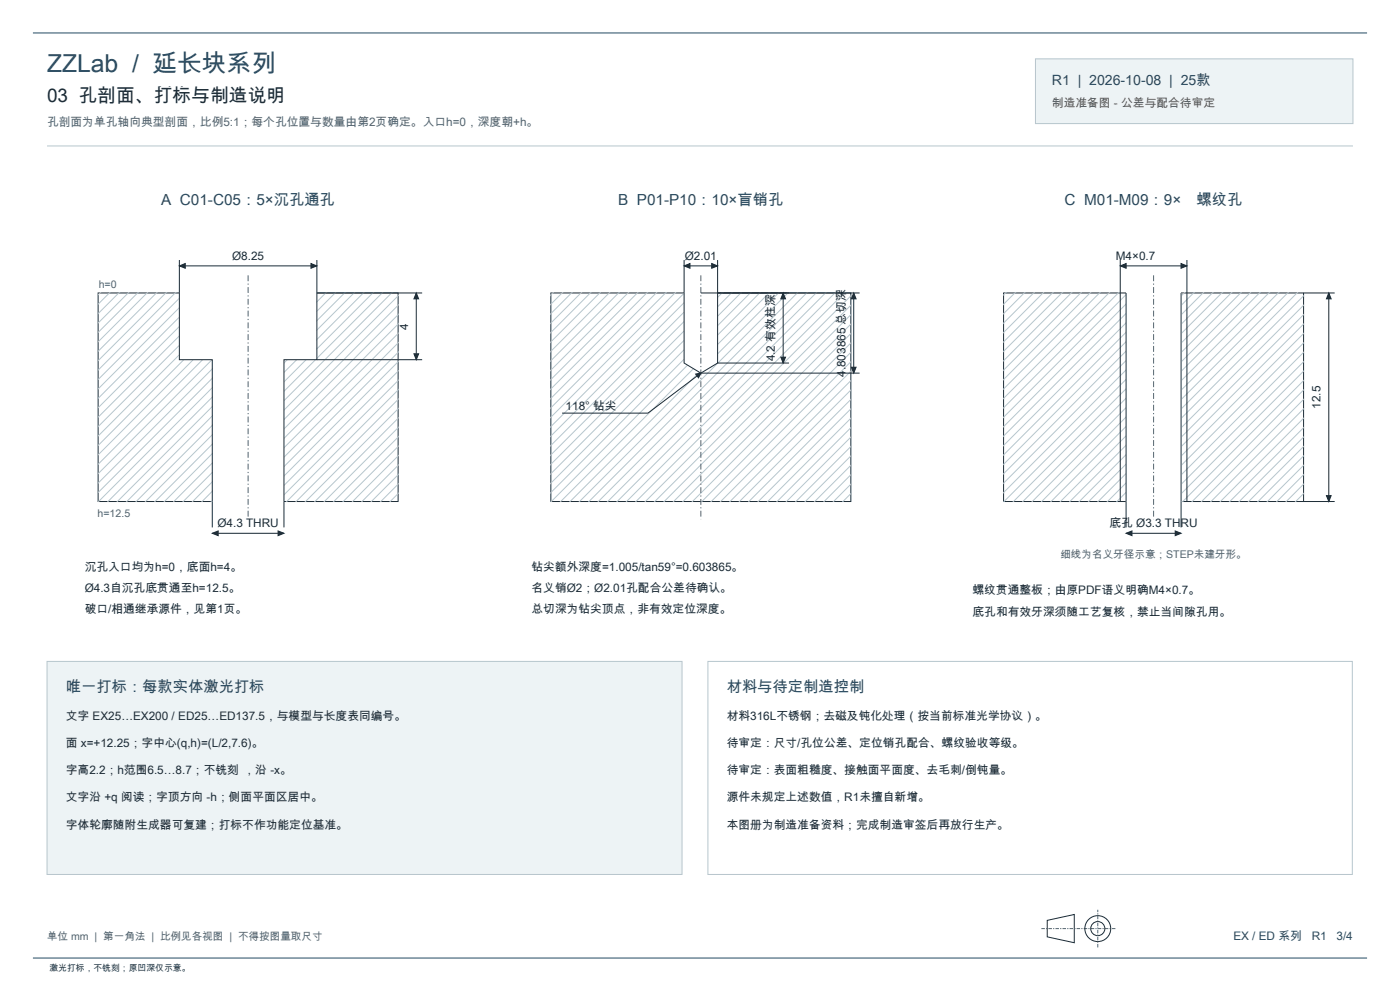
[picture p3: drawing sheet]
<svg xmlns="http://www.w3.org/2000/svg" width="420mm" height="297mm" viewBox="0 0 420 297" stroke-linecap="round" stroke-linejoin="round" font-family="sans-serif">
<path d="M9.9 9.9h400.2M9.9 287.1h400.2" fill="none" stroke="#244a63" stroke-width=".3"/>
<path d="M310.6 17.6h95.3v19.4h-95.3z" fill-rule="evenodd" fill="#edf3f5" stroke="#b6c6cd" stroke-width=".3"/>
<g fill="none" stroke="#b6c6cd" stroke-width=".3">
<path d="M14.1 43.7h391.8M30 87.8l-.6 .6M32.9 87.8l-3.5 3.4M35.7 87.8l-6.3 6.2M38.5 87.8l-9.1 9.1M41.3 87.8l-11.9 11.9M44.1 87.8l-14.7 14.7M47 87.8l-17.6 17.5M49.8 87.8l-20.4 20.4M52.6 87.8l-23.2 23.2M55.4 87.8l-26 26M58.3 87.8l-28.9 28.8"/>
<path d="M61.1 87.8l-31.7 31.6M63.9 87.8l-34.5 34.5M66.7 87.8l-37.3 37.3M69.5 87.8l-40.1 40.1M72.4 87.8l-43 42.9M75.2 87.8l-45.8 45.8M78 87.8l-48.6 48.6M80.8 87.8l-51.4 51.4M83.7 87.8l-54.3 54.2M86.5 87.8l-57.1 57M89.3 87.8l-59.9 59.9M92.1 87.8l-62.6 62.6"/>
<path d="M94.9 87.8l-62.6 62.6M97.8 87.8l-62.6 62.6M100.6 87.8l-62.6 62.6M103.4 87.8l-62.6 62.6M106.2 87.8l-62.6 62.6M109.1 87.8l-62.6 62.6M111.9 87.8l-62.6 62.6M114.7 87.8l-62.6 62.6M117.5 87.8l-62.6 62.6M119.5 88.6l-61.8 61.8M119.5 91.4l-58.9 59M119.5 94.3l-56.1 56.1"/>
<path d="M119.5 97.1l-53.3 53.3M119.5 99.9l-50.5 50.5M119.5 102.7l-47.6 47.7M119.5 105.5l-44.8 44.9M119.5 108.4l-42 42M119.5 111.2l-39.2 39.2M119.5 116.8l-33.5 33.6M119.5 114l-36.4 36.4M119.5 119.7l-30.7 30.7M119.5 122.5l-27.9 27.9M119.5 125.3l-25.1 25.1M119.5 128.1l-22.2 22.3"/>
<path d="M119.5 130.9l-19.4 19.5M119.5 133.8l-16.6 16.6M119.5 136.6l-13.8 13.8M119.5 139.4l-11 11M119.5 142.2l-8.1 8.2M119.5 145.1l-5.3 5.3M119.5 147.9l-2.5 2.5"/>
</g>
<g fill="none" stroke="#1c2b36" stroke-width=".3">
<path d="M314.2 275.8l8.1-1.7v8.4l-8.1-1.7z"/>
<circle cx="329.3" cy="278.3" r="3.9"/>
<circle cx="329.3" cy="278.3" r="2.12"/>
</g>
<path d="M312.4 278.3h22.2M329.3 283.9v-11.2" fill="none" stroke="#526570" stroke-width=".3" stroke-dasharray="1.1 .4 .4 .4" stroke-linecap="butt"/>
<path d="M29.4 87.8h90v62.5h-90z" fill-rule="evenodd" fill="#fff" stroke="#1c2b36" stroke-width=".3"/>
<g fill="none" stroke="#b6c6cd" stroke-width=".3">
<path d="M30 87.8l-.6 .6M32.9 87.8l-3.5 3.4M35.7 87.8l-6.3 6.2M38.5 87.8l-9.1 9.1M41.3 87.8l-11.9 11.9M44.1 87.8l-14.7 14.7M47 87.8l-17.6 17.5M49.8 87.8l-20.4 20.4M52.6 87.8l-23.2 23.2M55.4 87.8l-26 26M58.3 87.8l-28.9 28.8M61.1 87.8l-31.7 31.6"/>
<path d="M63.9 87.8l-34.5 34.5M66.7 87.8l-37.3 37.3M69.5 87.8l-40.1 40.1M72.4 87.8l-43 42.9M75.2 87.8l-45.8 45.8M78 87.8l-48.6 48.6M80.8 87.8l-51.4 51.4M83.7 87.8l-54.3 54.2M86.5 87.8l-57.1 57M89.3 87.8l-59.9 59.9M92.1 87.8l-62.6 62.6M94.9 87.8l-62.6 62.6"/>
<path d="M97.8 87.8l-62.6 62.6M100.6 87.8l-62.6 62.6M103.4 87.8l-62.6 62.6M106.2 87.8l-62.6 62.6M109.1 87.8l-62.6 62.6M111.9 87.8l-62.6 62.6M114.7 87.8l-62.6 62.6M117.5 87.8l-62.6 62.6M119.5 88.6l-61.8 61.8M119.5 91.4l-58.9 59M119.5 94.3l-56.1 56.1M119.5 97.1l-53.3 53.3"/>
<path d="M119.5 99.9l-50.5 50.5M119.5 102.7l-47.6 47.7M119.5 105.5l-44.8 44.9M119.5 108.4l-42 42M119.5 111.2l-39.2 39.2M119.5 116.8l-33.5 33.6M119.5 114l-36.4 36.4M119.5 119.7l-30.7 30.7M119.5 122.5l-27.9 27.9M119.5 125.3l-25.1 25.1M119.5 128.1l-22.2 22.3M119.5 130.9l-19.4 19.5"/>
<path d="M119.5 133.8l-16.6 16.6M119.5 136.6l-13.8 13.8M119.5 139.4l-11 11M119.5 142.2l-8.1 8.2M119.5 145.1l-5.3 5.3M119.5 147.9l-2.5 2.5"/>
</g>
<g fill="#fff">
<path d="M53.8 87.8h41.3v20h-9.9v42.5h-21.5v-42.5h-9.9z" fill-rule="evenodd"/>
<path d="M53.8 87.5h41.3v.7h-41.3z" fill-rule="evenodd"/>
<path d="M63.7 150h21.5v.7h-21.5z" fill-rule="evenodd"/>
</g>
<path d="M53.8 77.9v29.9h9.9v50.3M53.8 79.7h41.3M95.1 77.9v9.9M95.1 87.8v20h-9.9v50.3M95.1 87.8h31.5M124.9 87.8v20M95.1 107.8h31.5M63.7 159.8h21.5" fill="none" stroke="#1c2b36" stroke-width=".3"/>
<path d="M74.4 82.5v73.1" fill="none" stroke="#526570" stroke-width=".3" stroke-dasharray="1.8 .7 .4 .7" stroke-linecap="butt"/>
<g fill="#1c2b36" stroke="#1c2b36" stroke-width=".3">
<path d="M53.8 79.7l1.8-.7v1.4z"/>
<path d="M93.3 79l1.8 .7-1.8 .7z"/>
<path d="M63.7 159.8l1.8-.7v1.4z"/>
<path d="M83.4 159.1l1.8 .7-1.8 .7z"/>
<path d="M124.9 87.8l.7 1.8h-1.4z"/>
<path d="M124.2 106h1.4l-.7 1.8z"/>
</g>
<g fill="none" stroke="#b6c6cd" stroke-width=".3">
<path d="M165.9 87.8l-.7 .6M168.7 87.8l-3.5 3.4M171.5 87.8l-6.3 6.2M174.3 87.8l-9.1 9.1M177.1 87.8l-11.9 11.9M180 87.8l-14.8 14.7M182.8 87.8l-17.6 17.5M185.6 87.8l-20.4 20.4M188.4 87.8l-23.2 23.2M191.3 87.8l-26.1 26M194.1 87.8l-28.9 28.8M196.9 87.8l-31.7 31.6"/>
<path d="M199.7 87.8l-34.5 34.5M202.5 87.8l-37.3 37.3M205.4 87.8l-40.2 40.1M208.2 87.8l-43 42.9M211 87.8l-45.8 45.8M213.8 87.8l-48.6 48.6M216.7 87.8l-51.5 51.4M219.5 87.8l-54.3 54.2M222.3 87.8l-57.1 57M225.1 87.8l-59.9 59.9M227.9 87.8l-62.6 62.6M230.8 87.8l-62.6 62.6"/>
<path d="M233.6 87.8l-62.6 62.6M236.4 87.8l-62.6 62.6M239.2 87.8l-62.6 62.6M242.1 87.8l-62.6 62.6M244.9 87.8l-62.6 62.6M247.7 87.8l-62.6 62.6M250.5 87.8l-62.6 62.6M253.3 87.8l-62.6 62.6M255.3 88.6l-61.7 61.8M255.3 91.4l-58.9 59M255.3 94.3l-56.1 56.1M255.3 97.1l-53.3 53.3"/>
<path d="M255.3 99.9l-50.4 50.5M255.3 102.7l-47.6 47.7M255.3 105.5l-44.8 44.9M255.3 108.4l-42 42M255.3 111.2l-39.2 39.2M255.3 114l-36.3 36.4M255.3 116.8l-33.5 33.6M255.3 119.7l-30.7 30.7M255.3 122.5l-27.9 27.9M255.3 125.3l-25 25.1M255.3 128.1l-22.2 22.3M255.3 130.9l-19.4 19.5"/>
<path d="M255.3 133.8l-16.6 16.6M255.3 136.6l-13.8 13.8M255.3 139.4l-10.9 11M255.3 142.2l-8.1 8.2M255.3 145.1l-5.3 5.3M255.3 147.9l-2.5 2.5"/>
</g>
<path d="M165.3 87.8h90v62.5h-90z" fill-rule="evenodd" fill="#fff" stroke="#1c2b36" stroke-width=".3"/>
<g fill="none" stroke="#b6c6cd" stroke-width=".3">
<path d="M165.9 87.8l-.7 .6M168.7 87.8l-3.5 3.4M171.5 87.8l-6.3 6.2M174.3 87.8l-9.1 9.1M177.1 87.8l-11.9 11.9M180 87.8l-14.8 14.7M182.8 87.8l-17.6 17.5M185.6 87.8l-20.4 20.4M188.4 87.8l-23.2 23.2M191.3 87.8l-26.1 26M194.1 87.8l-28.9 28.8M196.9 87.8l-31.7 31.6"/>
<path d="M199.7 87.8l-34.5 34.5M202.5 87.8l-37.3 37.3M205.4 87.8l-40.2 40.1M208.2 87.8l-43 42.9M211 87.8l-45.8 45.8M213.8 87.8l-48.6 48.6M216.7 87.8l-51.5 51.4M219.5 87.8l-54.3 54.2M222.3 87.8l-57.1 57M225.1 87.8l-59.9 59.9M227.9 87.8l-62.6 62.6M230.8 87.8l-62.6 62.6"/>
<path d="M233.6 87.8l-62.6 62.6M236.4 87.8l-62.6 62.6M239.2 87.8l-62.6 62.6M242.1 87.8l-62.6 62.6M244.9 87.8l-62.6 62.6M247.7 87.8l-62.6 62.6M250.5 87.8l-62.6 62.6M253.3 87.8l-62.6 62.6M255.3 88.6l-61.7 61.8M255.3 91.4l-58.9 59M255.3 94.3l-56.1 56.1M255.3 97.1l-53.3 53.3"/>
<path d="M255.3 99.9l-50.4 50.5M255.3 102.7l-47.6 47.7M255.3 105.5l-44.8 44.9M255.3 108.4l-42 42M255.3 111.2l-39.2 39.2M255.3 114l-36.3 36.4M255.3 116.8l-33.5 33.6M255.3 119.7l-30.7 30.7M255.3 122.5l-27.9 27.9M255.3 125.3l-25 25.1M255.3 128.1l-22.2 22.3M255.3 130.9l-19.4 19.5"/>
<path d="M255.3 133.8l-16.6 16.6M255.3 136.6l-13.8 13.8M255.3 139.4l-10.9 11M255.3 142.2l-8.1 8.2M255.3 145.1l-5.3 5.3M255.3 147.9l-2.5 2.5"/>
</g>
<g fill="#fff">
<path d="M205.2 87.8h10.1v21l-5 3-5.1-3z" fill-rule="evenodd"/>
<path d="M205.2 87.5h10.1v.7h-10.1z" fill-rule="evenodd"/>
</g>
<path d="M205.2 77.9v30.9l5.1 3 5-3v-30.9M205.2 79.7h10.1M210.3 87.8h47.6M234.9 87.8v21M256.1 87.8v24M215.3 108.8h21.4M257.9 111.8h-47.6l-15.9 12h-25.8" fill="none" stroke="#1c2b36" stroke-width=".3"/>
<path d="M210.3 82.5v73.1" fill="none" stroke="#526570" stroke-width=".3" stroke-dasharray="1.8 .7 .4 .7" stroke-linecap="butt"/>
<g fill="#1c2b36" stroke="#1c2b36" stroke-width=".3">
<path d="M205.2 79.7l1.8-.7v1.4z"/>
<path d="M213.5 79l1.8 .7-1.8 .7z"/>
<path d="M234.9 87.8l.8 1.8h-1.5z"/>
<path d="M234.2 107h1.5l-.8 1.8z"/>
<path d="M256.1 87.8l.7 1.8h-1.4z"/>
<path d="M255.4 110.1h1.4l-.7 1.7z"/>
<path d="M208.7 112.1l1.6-.3-.7 1.4z"/>
</g>
<g fill="none" stroke="#b6c6cd" stroke-width=".3">
<path d="M301.7 87.8l-.7 .6M304.5 87.8l-3.5 3.4M307.3 87.8l-6.3 6.2M310.1 87.8l-9.1 9.1M313 87.8l-12 11.9M315.8 87.8l-14.8 14.7M318.6 87.8l-17.6 17.5M321.4 87.8l-20.4 20.4M324.3 87.8l-23.3 23.2M327.1 87.8l-26.1 26M329.9 87.8l-28.9 28.8M332.7 87.8l-31.7 31.6"/>
<path d="M335.5 87.8l-34.5 34.5M338.4 87.8l-37.4 37.3M341.2 87.8l-40.2 40.1M344 87.8l-43 42.9M346.8 87.8l-45.8 45.8M349.7 87.8l-48.7 48.6M352.5 87.8l-51.5 51.4M355.3 87.8l-54.3 54.2M358.1 87.8l-57.1 57M360.9 87.8l-59.9 59.9M363.8 87.8l-62.6 62.6M366.6 87.8l-62.6 62.6"/>
<path d="M369.4 87.8l-62.6 62.6M372.2 87.8l-62.6 62.6M375.1 87.8l-62.6 62.6M377.9 87.8l-62.6 62.6M380.7 87.8l-62.6 62.6M383.5 87.8l-62.6 62.6M386.3 87.8l-62.6 62.6M389.2 87.8l-62.6 62.6M391.1 88.6l-61.7 61.8M391.1 91.4l-58.9 59M391.1 94.3l-56.1 56.1M391.1 97.1l-53.2 53.3"/>
<path d="M391.1 99.9l-50.4 50.5M391.1 102.7l-47.6 47.7M391.1 105.5l-44.8 44.9M391.1 108.4l-42 42M391.1 111.2l-39.1 39.2M391.1 114l-36.3 36.4M391.1 116.8l-33.5 33.6M391.1 119.7l-30.7 30.7M391.1 122.5l-27.8 27.9M391.1 125.3l-25 25.1M391.1 128.1l-22.2 22.3M391.1 130.9l-19.4 19.5"/>
<path d="M391.1 133.8l-16.6 16.6M391.1 136.6l-13.7 13.8M391.1 139.4l-10.9 11M391.1 142.2l-8.1 8.2M391.1 145.1l-5.3 5.3M391.1 147.9l-2.4 2.5"/>
</g>
<path d="M301.1 87.8h90v62.5h-90z" fill-rule="evenodd" fill="#fff" stroke="#1c2b36" stroke-width=".3"/>
<g fill="none" stroke="#b6c6cd" stroke-width=".3">
<path d="M301.7 87.8l-.7 .6M304.5 87.8l-3.5 3.4M307.3 87.8l-6.3 6.2M310.1 87.8l-9.1 9.1M313 87.8l-12 11.9M315.8 87.8l-14.8 14.7M318.6 87.8l-17.6 17.5M321.4 87.8l-20.4 20.4M324.3 87.8l-23.3 23.2M327.1 87.8l-26.1 26M329.9 87.8l-28.9 28.8M332.7 87.8l-31.7 31.6"/>
<path d="M335.5 87.8l-34.5 34.5M338.4 87.8l-37.4 37.3M341.2 87.8l-40.2 40.1M344 87.8l-43 42.9M346.8 87.8l-45.8 45.8M349.7 87.8l-48.7 48.6M352.5 87.8l-51.5 51.4M355.3 87.8l-54.3 54.2M358.1 87.8l-57.1 57M360.9 87.8l-59.9 59.9M363.8 87.8l-62.6 62.6M366.6 87.8l-62.6 62.6"/>
<path d="M369.4 87.8l-62.6 62.6M372.2 87.8l-62.6 62.6M375.1 87.8l-62.6 62.6M377.9 87.8l-62.6 62.6M380.7 87.8l-62.6 62.6M383.5 87.8l-62.6 62.6M386.3 87.8l-62.6 62.6M389.2 87.8l-62.6 62.6M391.1 88.6l-61.7 61.8M391.1 91.4l-58.9 59M391.1 94.3l-56.1 56.1M391.1 97.1l-53.2 53.3"/>
<path d="M391.1 99.9l-50.4 50.5M391.1 102.7l-47.6 47.7M391.1 105.5l-44.8 44.9M391.1 108.4l-42 42M391.1 111.2l-39.1 39.2M391.1 114l-36.3 36.4M391.1 116.8l-33.5 33.6M391.1 119.7l-30.7 30.7M391.1 122.5l-27.8 27.9M391.1 125.3l-25 25.1M391.1 128.1l-22.2 22.3M391.1 130.9l-19.4 19.5"/>
<path d="M391.1 133.8l-16.6 16.6M391.1 136.6l-13.7 13.8M391.1 139.4l-10.9 11M391.1 142.2l-8.1 8.2M391.1 145.1l-5.3 5.3M391.1 147.9l-2.4 2.5"/>
</g>
<g fill="#fff">
<path d="M337.8 87.8h16.5v62.5h-16.5z" fill-rule="evenodd"/>
<path d="M337.8 87.5h16.5v.7h-16.5z" fill-rule="evenodd"/>
<path d="M337.8 150h16.5v.7h-16.5z" fill-rule="evenodd"/>
</g>
<path d="M336.1 77.9v72.4M336.1 79.7h20M356.1 77.9v72.4M337.8 87.8v70.3M354.3 87.8v70.3M391.1 87.8h9.3M398.6 87.8v62.5M337.8 159.8h16.5M391.1 150.3h9.3" fill="none" stroke="#1c2b36" stroke-width=".3"/>
<path d="M346.1 82.5v73.1" fill="none" stroke="#526570" stroke-width=".3" stroke-dasharray="1.8 .7 .4 .7" stroke-linecap="butt"/>
<g fill="#1c2b36" stroke="#1c2b36" stroke-width=".3">
<path d="M336.1 79.7l1.7-.7v1.4z"/>
<path d="M354.3 79l1.8 .7-1.8 .7z"/>
<path d="M337.8 159.8l1.8-.7v1.4z"/>
<path d="M352.6 159.1l1.7 .7-1.7 .7z"/>
<path d="M398.6 87.8l.7 1.8h-1.4z"/>
<path d="M397.9 148.5h1.4l-.7 1.8z"/>
</g>
<path d="M14.1 198.2h190.5v63.9h-190.5z" fill-rule="evenodd" fill="#edf3f5" stroke="#b6c6cd" stroke-width=".3"/>
<path d="M212.4 198.2h193.3v63.9h-193.3z" fill-rule="evenodd" fill="#fff" stroke="#b6c6cd" stroke-width=".3"/>
<path d="M46.1 26.1h11.3v5.9h-11.3z" fill-rule="evenodd" fill="#fff"/>
<g fill="#edf3f5">
<path d="M28.9 203.6h9.2v4.9h-9.2z" fill-rule="evenodd"/>
<path d="M61 203.6h18.4v4.9h-18.4z" fill-rule="evenodd"/>
<path d="M61.1 229.1h12v3.9h-12z" fill-rule="evenodd"/>
<path d="M65.6 245.4h7.1v3.8h-7.1z" fill-rule="evenodd"/>
</g>
<text font-size="7.4" fill="#244a63" x="14.1" y="21.5">ZZLab / 延长块系列</text>
<g font-size="5.6" fill="#1c2b36">
<text x="14.1" y="30.7">03 孔剖面、刻字与制造说明</text>
<text x="46.1" y="30.7">打标</text>
</g>
<g font-size="4.6" fill="#244a63">
<text x="48.4" y="61.3">A C01-C05：5×沉孔通孔</text>
<text x="185.5" y="61.3">B P01-P10：10×盲销孔</text>
<text x="319.4" y="61.3">C M01-M09：9×</text>
<text x="359" y="61.3">螺纹孔</text>
<text x="19.8" y="207.4">唯一刻字：每款实体</text>
<text x="28.9" y="207.4">打标</text>
<text x="61" y="207.4">真实凹刻</text>
<text x="61" y="207.4">激光打标</text>
<text x="218" y="207.4">材料与待定制造控制</text>
</g>
<text font-size="4.2" fill="#244a63" x="315.6" y="25.4">R1 | 2026-10-08 | 25款</text>
<text font-size="3.5" fill="#93501d" x="315.6" y="32.1">制造准备图 - 公差与配合待审定</text>
<text font-size="3.5" fill="#526570" x="14.1" y="37.7">孔剖面为单孔轴向典型剖面，比例5:1；每个孔位置与数量由第2页确定。入口h=0，深度朝+h。</text>
<g font-size="3.5" fill="#1c2b36">
<text x="69.6" y="77.9">Ø8.25</text>
<text x="205.5" y="77.9">Ø2.01</text>
<text x="334.8" y="77.9">M4×0.7</text>
<text x="122.4" y="98.8" transform="rotate(-90 122.4 98.8)">4</text>
<text x="232.5" y="108.3" transform="rotate(-90 232.5 108.3)">4.2 有效柱深</text>
<text x="253.6" y="113" transform="rotate(-90 253.6 113)">4.803865 总切深</text>
<text x="169.7" y="122.8">118° 钻尖</text>
<text x="396.2" y="122.5" transform="rotate(-90 396.2 122.5)">12.5</text>
<text x="65.2" y="158.1">Ø4.3 THRU</text>
<text x="332.8" y="158.1">底孔 Ø3.3 THRU</text>
<text x="25.4" y="171.1">沉孔入口均为h=0，底面h=4。</text>
<text x="159.5" y="171.1">钻尖额外深度=1.005/tan59°=0.603865。</text>
<text x="25.4" y="177.4">Ø4.3自沉孔底贯通至h=12.5。</text>
<text x="159.5" y="177.4">名义销Ø2；Ø2.01孔配合公差待确认。</text>
<text x="291.7" y="178.1">螺纹贯通整板；由原PDF语义明确M4×0.7。</text>
<text x="25.4" y="183.8">破口/相通继承源件，见第1页。</text>
<text x="159.5" y="183.8">总切深为钻尖顶点，非有效定位深度。</text>
<text x="291.7" y="184.5">底孔和有效牙深须随工艺复核，禁止当间隙孔用。</text>
<text x="19.8" y="215.9">文字 EX25…EX200 / ED25…ED137.5，与模型与长度表同编号。</text>
<text x="218" y="215.9">材料316L不锈钢；去磁及钝化处理（按当前标准光学协议）。</text>
<text x="19.8" y="224">面 x=+12.25；字中心(q,h)=(L/2,7.6)。</text>
<text x="218" y="224">待审定：尺寸/孔位公差、定位销孔配合、螺纹验收等级。</text>
<text x="19.8" y="232.1">字高2.2；h范围6.5…8.7；刻深0.2，沿 -x。</text>
<text x="61.1" y="232.1">不铣刻</text>
<text x="218" y="232.1">待审定：表面粗糙度、接触面平面度、去毛刺/倒钝量。</text>
<text x="19.8" y="240.2">文字沿 +q 阅读；字顶方向 -h；侧面平面区居中。</text>
<text x="218" y="240.2">源件未规定上述数值，R1未擅自新增。</text>
<text x="19.8" y="248.3">字体轮廓随附生成器可复建；刻字不作功能定位基准。</text>
<text x="65.6" y="248.3">打标</text>
<text x="218" y="248.3">本图册为制造准备资料；完成制造审签后再放行生产。</text>
</g>
<g font-size="3.5" fill="#244a63">
<text x="370" y="281.8">EX / ED 系列</text>
<text x="393.5" y="281.8">R1</text>
<text x="400.9" y="281.8">3/4</text>
</g>
<g font-size="3.2" fill="#526570">
<text x="29.6" y="86.4">h=0</text>
<text x="29.3" y="154.9">h=12.5</text>
<text x="318.1" y="167.2">细线为名义牙径示意；STEP未建牙形。</text>
<text x="14.1" y="281.8">单位 mm | 第一角法 | 比例见各视图 | 不得按图量取尺寸</text>
</g>
<text font-size="2.6" fill="#1f3345" x="14.8" y="291">激光打标，不铣刻；原凹深仅示意。</text>
</svg>
